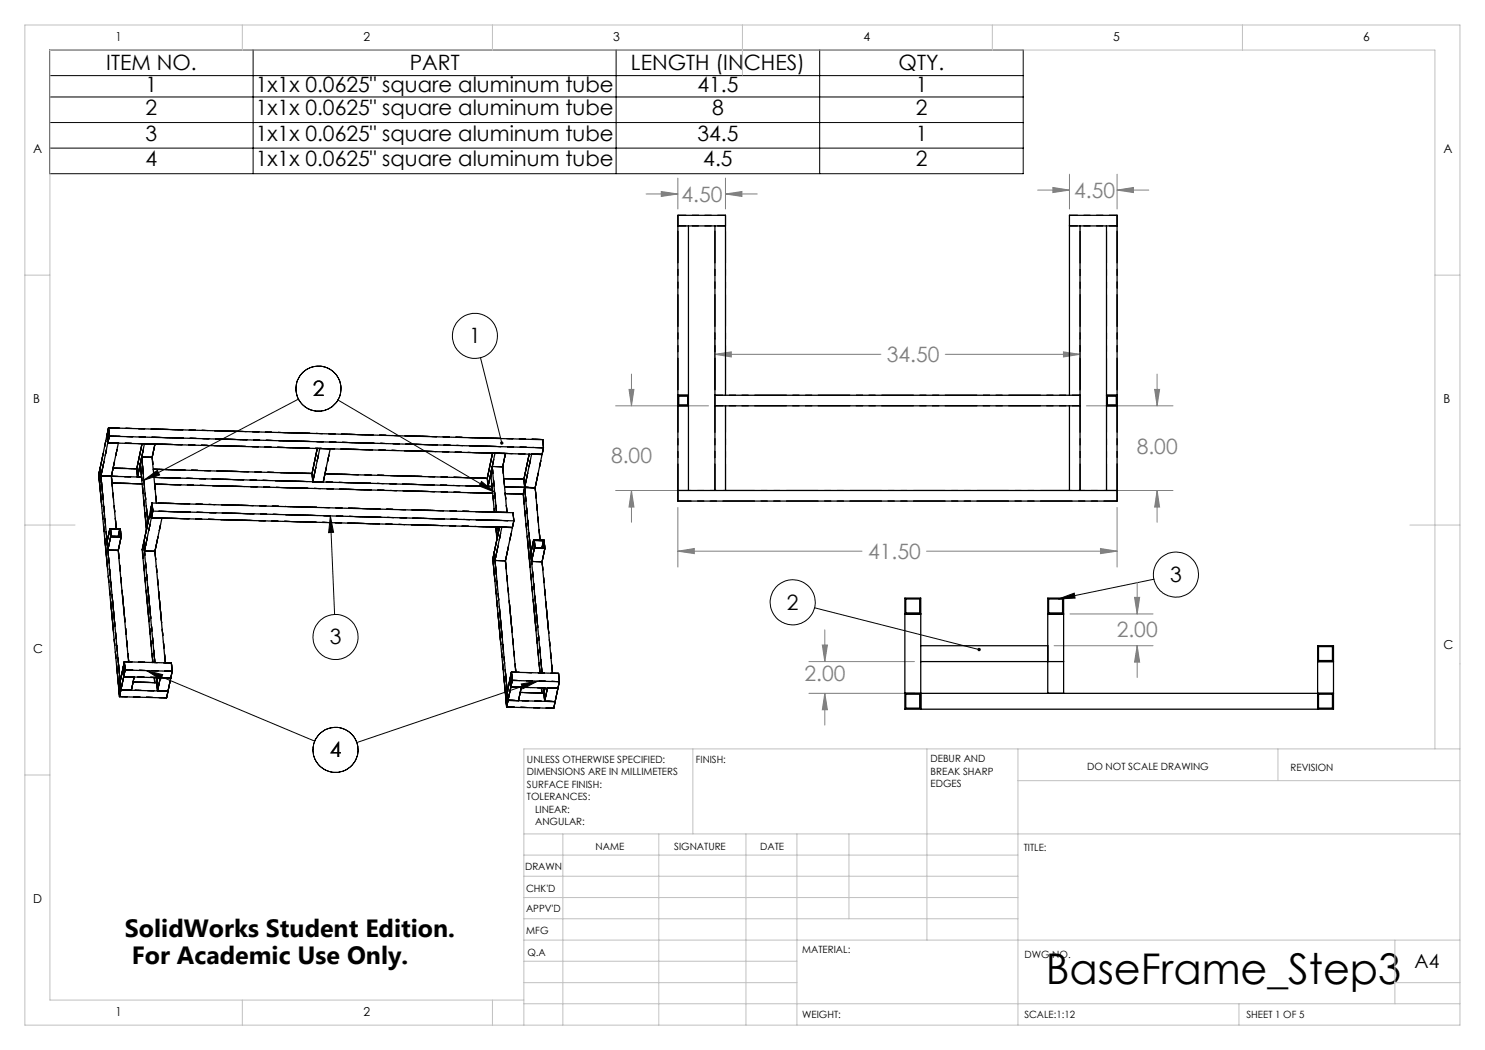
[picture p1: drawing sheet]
<svg xmlns="http://www.w3.org/2000/svg" width="297mm" height="210mm" viewBox="0 0 297 210" stroke-linecap="round" stroke-linejoin="round" font-family="sans-serif">
<g fill="none" stroke="#000" stroke-width=".2">
<path d="M9.9 10h194.7v24.7h-194.7zM9.9 15.1h194.7M9.9 19.4h194.7M50.6 10v24.7M123.2 10v24.7M163.9 10v24.7M9.9 24.5h194.7M9.9 29.6h194.7M59.7 79.8l-30.9 16.3M96.1 71.5l4.3 17.1M28.8 96.1l2.7-2 .4 .9zM67.6 80l31.3 18.4"/>
<path d="M96.3 96.3l2.6 2.1-3.1-1.2zM66.1 103.2l.6 3.3h-1zM66.1 103.2l.8 19.7M211.7 119.8l3.1-1.2 .2 1zM230.8 115.8l-19.1 4M29.3 134.1l3.2 .8-.4 1zM29.3 134.1l33.6 14.1M104.2 136.8l3.3-.6-2.9 1.6zM107.5 136.2l-36.1 12.3M162.9 121.6l32.9 8.3"/>
<circle cx="63.7" cy="77.7" r="4.5"/>
<circle cx="95" cy="67.2" r="4.5"/>
<circle cx="235.2" cy="114.9" r="4.5"/>
<circle cx="67.1" cy="127.4" r="4.5"/>
<circle cx="158.5" cy="120.5" r="4.5"/>
<circle cx="67.1" cy="150" r="4.5"/>
</g>
<g fill="none" stroke="#808080" stroke-width=".2">
<path d="M129.2 38.8h6.4M132.3 38.3l3.3 .5-3.3 .5zM135.6 35.6v6.2M145.1 38.8l3.3-.5v1zM145.1 35.6v6.2M145.1 38.8h6.3M207.5 38h6.4M210.6 37.5l3.3 .5-3.3 .5zM213.9 34.8v7M223.4 38l3.3-.5v1zM223.4 34.8v7M223.4 38h6.4"/>
<path d="M125.8 77.9h1l-.5 3.3zM126.3 74.8v6.4M143 70.9l3.3-.5v1zM143 67.7v10.1M143 70.9h33.2M189.1 70.9h26.9M212.7 70.4l3.3 .5-3.3 .5zM216 67.7v10.1M230.9 77.9h1l-.5 3.3zM231.4 74.8v6.4M123.1 81.2h18.6M123.1 98.1h18.6"/>
<path d="M126.3 98.1l.5 3.3h-1zM126.3 98.1v6.3M217.3 81.2h17.3M217.3 98.1h17.3M231.4 98.1l.5 3.3h-1zM231.4 98.1v6.3M135.6 110.2l3.3-.5v1zM135.6 101.5v11.9M135.6 110.2h36.8M185.3 110.2h38.1M220.1 109.7l3.3 .5-3.3 .5zM223.4 101.5v11.9"/>
<path d="M226.9 119.5h1l-.5 3.3zM227.4 116.4v6.4M161.8 132.3h21.1M161.8 138.7h21.1M164.5 129h1l-.5 3.3zM165 126v6.3M165 138.7v6.3M165 138.7l.5 3.2h-1zM210.8 129.1h19.8M214 122.8h16.6M227.4 129.1v6.4M227.4 129.1l.5 3.3h-1z"/>
</g>
<g fill="none" stroke="#c0c0c0" stroke-width=".2">
<path d="M5 5h287v200h-287zM48.5 5v5M98.5 5v5M148.5 5v10M198.5 5v5M248.5 5v5M5 55h5M287 55h5M5 105h10M282 105h10M5 155h5M138.6 149.8v17"/>
<path d="M185.4 149.8v38.2M203.6 149.8v55.2M203.6 156.1h88.4M255.6 149.8v6.3M287 149.8v-139.8h-277v190h94.8M292 149.8h-187.2v55.2M104.8 166.8h187.2M104.8 179.5h98.8M104.8 175.3h98.8M104.8 171h98.8M112.6 166.8v38.2M131.8 166.8v38.2"/>
<path d="M149.2 166.8v38.2M159.4 166.8v38.2M169.8 166.8v17M104.8 183.8h98.8M104.8 196.5h54.6M104.8 192.3h54.6M104.8 188h187.2M279 196.5h13M279 188v12.8M48.5 200v5M98.5 200v5M104.8 200.8h187.2"/>
<path d="M247.8 200.8v4.2"/>
</g>
<path d="M29.3 134.1l3.2 .8-.4 1zM104.2 136.8l3.3-.6-2.9 1.6zM66.1 103.2l.6 3.3h-1zM28.8 96.1l2.7-2 .4 .9zM96.3 96.3l2.6 2.1-3.1-1.2zM100.1 88.4l-.1 .1a.33 .33 0 0 0 .4 .4v-.3v.3a.33 .33 0 0 0 .2-.5 .33 .33 0 0 0-.5 0zM195.6 129.6l-.1 .1a.34 .34 0 0 0 .2 .5 .34 .34 0 0 0 .4-.2l-.3-.1 .3 .1a.34 .34 0 0 0-.1-.4 .34 .34 0 0 0-.4 0zM211.7 119.8l3.1-1.2 .2 1z" fill="#000"/>
<g fill="#808080">
<path d="M135.6 110.2l3.3-.5v1zM220.1 109.7l3.3 .5-3.3 .5zM125.8 77.9h1l-.5 3.3zM126.3 98.1l.5 3.3h-1zM212.7 70.4l3.3 .5-3.3 .5zM143 70.9l3.3-.5v1zM210.6 37.5l3.3 .5-3.3 .5zM223.4 38l3.3-.5v1zM132.3 38.3l3.3 .5-3.3 .5zM145.1 38.8l3.3-.5v1zM230.9 77.9h1l-.5 3.3zM231.4 98.1l.5 3.3h-1z"/>
<path d="M226.9 119.5h1l-.5 3.3zM227.4 129.1l.5 3.3h-1zM164.5 129h1l-.5 3.3zM165 138.7l.5 3.2h-1z"/>
</g>
<g fill="none" stroke="#000" stroke-width=".2" stroke-dasharray="6.3 1.3 1.3 1.3 1.3 1.3">
<path d="M135.6 45.2v-2.1M145.1 45.2v-2.1M213.9 45.2v-2.1M223.4 45.2v-2.1M135.6 79h2.1M135.7 79.2h1.9M137.6 79.2v1.8M137.7 79v2.2M143 79v2.2M216 79v2.2M221.3 79h2.1M221.4 79.2h1.9"/>
<path d="M223.3 79.2v1.8M223.4 79v2.2M19.8 94.9l.2-1.3M19.8 94.9l.2-1.2M19.9 96.5l.3-1.3M19.9 96.5l-.1-1.6M19.9 96.3l-.1-1.4M20 93.7l.2 1.5M20 93.6l.2 1.6M20.1 94.9h-.3M20.2 95.2l-.3 1.1M20.2 95.2l-.2-1.6"/>
<path d="M20.2 95.2l2.1 .1M20.2 95.2l-.3 1.3M21.4 86.9l.3-1.3M21.5 86.9l.2-1.1M21.6 88.5l-.2-1.6M21.6 88.4l-.1-1.5M21.7 85.8l.1 1.4M21.7 85.6l.2 1.6M21.8 86.9h-.3M21.8 87.2l-.2 1.2M21.9 87.2l-.3 1.3M22.3 95.3l-2.1-.1"/>
<path d="M23.7 88.6l-2.1-.1M27.4 93.8l1-5.1M27.4 93.8l-4.8-.2M27.5 95.4l-.1-1.6M28.3 95.4h-.8M28.4 91.4l-.3 1.3M28.4 96.8l-6-.2M30.4 91.5l-2-.1M30.4 91.5l.6-2.7M31 88.8l-2.1-.1M62.4 94.7l1.1-5M62.4 94.7l-31.7-.9"/>
<path d="M62.6 96.3l-.2-1.6M64.7 96.4l-2.1-.1M66.1 89.7h-2.1M97.5 95.6l1-5M97.6 97.3l-.1-1.7M98.4 97.3h-.8M98.5 93.3l-.3 1.3M100.5 93.3h-2M100.5 93.3l.6-2.6M101.1 90.7l-2.1-.1M104.7 98.8l.2-1.3M104.7 98.8l-3.7-.1"/>
<path d="M104.8 95.8l1-5M104.8 95.8l-4-.1M104.9 97.5l-.1-1.7M104.9 97.5h2.1M107 97.5h-2.1M107 97.5l-6.1-.1M108.4 90.9l-2.1-.1M108.6 87.9l.1 1.6M108.7 89.5l-.3 1.4M135.6 81.2v-2.2M135.7 81v-1.8M137.6 81h-1.9"/>
<path d="M137.7 81.2h-2.1M221.3 81.2v-2.2M221.4 81v-1.8M223.3 81h-1.9M223.4 81.2h-2.1M21.4 108.4l.6-2.7M21.6 110l.5-2.7M21.6 110l-.2-1.6M22 105.7l2.1 .1M22.1 105.8l1.9 .1M22.1 107.3l-.1-1.6M22.3 107.2l-.2-1.4"/>
<path d="M23.7 107.3l.3-1.4M23.7 110.1l.5-2.7M23.7 110.1l-2.1-.1M24 105.9l.1 1.4M24.1 105.8l.1 1.6M24.1 107.3l-1.8-.1M24.2 107.4l-2.1-.1M28.7 108.6l-.2 1.3M28.9 110.2l-.2-1.6M29.6 104.6l-.3 1.3M30.1 101.9l.2 1.7M30.2 101.9l.1 1.5"/>
<path d="M30.2 101.9h.3M30.3 103.6l.3-1.4M30.3 103.6l-.2-1.7M30.3 103.4l.2-1.2M30.4 100.8l-.2 1.1M30.4 100.6l-.3 1.3M30.5 102.2l-.1-1.4M30.6 102.2l-.2-1.6M31 110.3l-2.1-.1M32.4 103.6h-2.1M98.8 110.4l1.1-5M98.8 110.4l-.2 1.4"/>
<path d="M99 112.1l-.2-1.7M99.4 107.8l-.2-2.4M99.7 106.5l-.3 1.3M99.7 106.5l-.1-1.1M101.1 112.1h-2.1M102.5 105.5l.3-1.3M102.5 105.5l-2.1-.1M102.8 104.2l-.2-1.7M106.2 110.6l.5-2.6M106.3 112.3l.6-2.7M106.3 112.3l-.1-1.7M106.7 108h2.1"/>
<path d="M106.9 108.1h1.8M106.9 109.6l-.2-1.6M107 109.5l-.1-1.4M108.4 109.6l.3-1.5M108.4 112.3l.6-2.6M108.4 112.3h-2.1M108.7 108.1l.1 1.5M108.8 108l.2 1.7M108.8 109.6l-1.8-.1M109 109.7l-2.1-.1M135.6 100.2v-2.1M223.4 100.2v-2.1"/>
<path d="M23.8 137.7l.2-1.4M23.8 137.7l.2-1.2M23.9 139.3l-.1-1.6M23.9 139.1l-.1-1.4M24 136.5l.2 1.5M24 136.3l.6-2.6M24 136.3l.2 1.7M24.1 137.7h-.3M24.2 138l-.3 1.1M24.2 138l.5-2.7M24.2 138l-.2-1.7M24.2 138l-.3 1.3"/>
<path d="M24.6 133.7l.3-1.4M24.6 133.7l.3-1.2M24.7 135.3l-.1-1.6M24.8 135.1l-.2-1.4M24.9 132.5l.1 1.5M24.9 132.3l.1 1.7M25 133.7h-.4M25 134l-.2 1.1M25 134l-.3 1.3M26.3 138l.5-2.6M26.3 138h-2.1M26.8 135.4l-2.1-.1"/>
<path d="M31 136.5l-.1-1M31.4 136.5l.2-1M31.4 136.5l-.1-1M31.4 136.5l-4.8-.1M31.5 138.2l.6-2.7M31.5 138.2l-.1-1.7M33.6 138.2l.6-2.6M33.6 138.2h-2.1M33.6 138.2l-.3 1.4M34.2 135.6l-2.1-.1M34.3 132.6l.1 1.6M34.4 134.2l-.2 1.4"/>
<path d="M101.2 139.7l.3-1.3M101.2 139.8l.3-1.2M101.5 138.6l.1 1.4M101.5 138.4l.5-2.6M101.5 138.4l-.3 1.3M101.5 138.4l.1 1.7M101.6 139.8h-.4M102 135.8l.3-1.4M102 135.8l.3-1.2M102.2 137.4l-.2-1.6M102.2 137.2l-.2-1.4M102.3 134.6l.1 1.4"/>
<path d="M102.3 134.4l.2 1.7M102.4 135.8h-.4M102.4 136l-.2 1.2M102.5 136.1l-.3 1.3M104.3 137.5l-2.1-.1M108.3 137.6l.1 1M108.7 137.6l.1 1M108.8 138.6l.2-1M108.8 138.6l-4.7-.1M111.6 137.7l-2.1-.1M111.7 134.7l.2 1.6M111.9 136.3l-.3 1.4"/>
<path d="M101.3 141.4l-.1-1.7M101.3 141.2l-.1-1.4M101.6 140l-.3 1.2M101.6 140.1l.6-2.7M101.6 140.1l-.1-1.7M101.6 140.1l-.3 1.3M103.7 140.1l.6-2.6M103.7 140.1h-2.1M108.9 140.3l.6-2.7M108.9 140.3l-.1-1.7M111 140.3l.6-2.6M111 140.3h-2.1"/>
<path d="M111 140.3l-.2 1.3"/>
</g>
<path d="M31.3 100.6l-.9-9.1M99.3 102.4l-.8-9.1M101.4 102.5l-.9-9.2" fill="none" stroke="#000" stroke-width=".2" stroke-dasharray="6.3 1.3 1.3 1.3 1.3 1.3" stroke-dashoffset="4.9"/>
<path d="M98.9 102.4l-.7-7.8" fill="none" stroke="#000" stroke-width=".2" stroke-dasharray="6.3 1.3 1.3 1.3 1.3 1.3" stroke-dashoffset="5.6"/>
<path d="M29.3 105.9l-1.2-13.2M29.6 104.6l-1.2-13.2" fill="none" stroke="#000" stroke-width=".2" stroke-dasharray="6.3 1.3 1.3 1.3 1.3 1.3" stroke-dashoffset="2.9"/>
<path d="M30.3 103.6l72.2 1.9M30.4 100.6l72.2 1.9M30.6 102.2l72.2 2" fill="none" stroke="#000" stroke-width=".2" stroke-dasharray="6.3 1.3 1.3 1.3 1.3 1.3" stroke-dashoffset="-1.2"/>
<g fill="none" stroke="#000" stroke-width=".2" stroke-dasharray="6.3 1.3 1.3 1.3 1.3 1.3" stroke-dashoffset="3.4">
<path d="M20 93.6l1.4-6.7M20.2 95.2l1.4-6.7M22.3 95.3l1.4-6.7M27.5 95.4l1.4-6.7M62.6 96.3l1.4-6.6M64.7 96.4l1.4-6.7M97.6 97.3l1.4-6.7M104.9 97.5l1.4-6.7M107 97.5l1.4-6.6M28.7 108.6l1.4-6.7M28.9 110.2l1.4-6.6M31 110.3l1.4-6.7"/>
<path d="M99 112.1l1.4-6.7M101.1 112.1l1.4-6.6"/>
</g>
<path d="M23.7 110.1l2.1 22.3M108.4 112.3l2.1 22.3M33.1 132.6l-2.1-22.3M103.2 134.4l-2.1-22.3" fill="none" stroke="#000" stroke-width=".2" stroke-dasharray="6.3 1.3 1.3 1.3 1.3 1.3" stroke-dashoffset="4.7"/>
<path d="M31 132.5l-2.3-23.9" fill="none" stroke="#000" stroke-width=".2" stroke-dasharray="6.3 1.3 1.3 1.3 1.3 1.3" stroke-dashoffset="3.8"/>
<path d="M30.6 132.5l-2.1-22.6" fill="none" stroke="#000" stroke-width=".2" stroke-dasharray="6.3 1.3 1.3 1.3 1.3 1.3" stroke-dashoffset="4.5"/>
<path d="M101.2 139.7l-2.6-27.9M101.5 138.4l-2.7-28" fill="none" stroke="#000" stroke-width=".2" stroke-dasharray="6.3 1.3 1.3 1.3 1.3 1.3" stroke-dashoffset="1.8"/>
<g fill="none" stroke="#000" stroke-width=".2" stroke-dasharray="6.3 1.3 1.3 1.3 1.3 1.3" stroke-dashoffset="4.8">
<path d="M135.6 43.1h9.5M135.6 45.2h9.5M213.9 45.2h9.5M213.9 43.1h9.5M216 79h-73M216 81.2h-73M33.3 139.6l-9.4-.3M33.6 138.2l-9.4-.2M34.2 135.6l-9.5-.3M34.3 132.6l-9.4-.3M34.4 134.2l-9.4-.2M111.6 137.7l-9.4-.3"/>
<path d="M111.7 134.7l-9.4-.3M111.9 136.3l-9.4-.2M110.8 141.6l-9.5-.2M111 140.3l-9.4-.2"/>
</g>
<path d="M19.9 96.5l3.9 41.2M20.2 95.2l3.8 41.1" fill="none" stroke="#000" stroke-width=".2" stroke-dasharray="6.3 1.3 1.3 1.3 1.3 1.3" stroke-dashoffset="1.6"/>
<path d="M22.3 95.3l1 10.4M104.7 98.8l3.3 35.8M107 97.5l1 10.5" fill="none" stroke="#000" stroke-width=".2" stroke-dasharray="6.3 1.3 1.3 1.3 1.3 1.3" stroke-dashoffset="4.3"/>
<path d="M104.9 97.5l3.5 37.1" fill="none" stroke="#000" stroke-width=".2" stroke-dasharray="6.3 1.3 1.3 1.3 1.3 1.3" stroke-dashoffset="3.6"/>
<path d="M108.4 90.9l-86.8-2.4M108.6 87.9l-86.9-2.3M108.7 89.5l-86.8-2.3" fill="none" stroke="#000" stroke-width=".2" stroke-dasharray="6.3 1.3 1.3 1.3 1.3 1.3" stroke-dashoffset="4.2"/>
<path d="M98.4 97.3l-67.6-1.8M98.6 98.6l-67.7-1.8M135.6 98.1v-16.9M137.7 98.1v-16.9M143 81.2v16.9M145.1 81.2v16.9M213.9 81.2v16.9M216 81.2v16.9M221.3 98.1v-16.9M223.4 98.1v-16.9" fill="none" stroke="#000" stroke-width=".2" stroke-dasharray="6.3 1.3 1.3 1.3 1.3 1.3" stroke-dashoffset="1.1"/>
<path d="M28.3 95.4l-8.1-.2" fill="none" stroke="#000" stroke-width=".2" stroke-dasharray="6.3 1.3 1.3 1.3 1.3 1.3" stroke-dashoffset="5.5"/>
<path d="M97.5 95.6l-32.5-.8" fill="none" stroke="#000" stroke-width=".2" stroke-dasharray="6.3 1.3 1.3 1.3 1.3 1.3" stroke-dashoffset="-.4"/>
<g fill="none" stroke="#000" stroke-width=".25">
<path d="M135.6 45.2h9.5M137.7 45.2v52.9M143 45.2v52.9M213.9 45.2h9.5M216 45.2v52.9M221.3 45.2v52.9M135.6 79h2.1M135.7 79.2h1.8v1.9h-1.8zM143 79h73M145.1 79v-35.9h-9.5v57.1h87.8v-57.1h-9.5v35.9M221.3 79h2.1M221.4 79.2h1.9v1.9h-1.9z"/>
<path d="M19.8 94.9l.1 1.5M19.8 94.9l.2-1.1 .1 1.4M19.8 94.9l.1 1.6M19.8 94.9h.3M19.9 96.5l3.8 41.2M20 93.6l.2 1.6M20 93.6l-.2 1.3M20.2 95.2l2.1 .1M20.2 95.2l8.1 .2h-.8M20.2 95.2l4 42.8M20.2 95.2l-.3 1.3M21.4 86.9l-1.4 6.7"/>
<path d="M21.4 86.9l.2 1.7M21.4 87h.4M21.6 88.6l-1.4 6.6M21.6 88.6h2.1l-1.4 6.7M21.6 88.6l86.8 2.3M21.7 85.8l.1 1.4-.2 1.2-.2-1.4zM21.7 85.6l86.8 2.3 .2 1.7M21.7 85.6l.1 1.6M21.7 85.6l-.3 1.3M21.8 87.2l-.2 1.4M21.8 87.2l86.9 2.4M22.3 95.3l.9 10.5"/>
<path d="M22.4 96.6l6 .2M22.6 93.7l4.7 .1M27.3 93.8l.2 1.6M28.3 91.4l1.3 13.2M28.3 91.4l-.3 1.3 1.3 13.2M28.3 91.4l2.1 .1M28.4 88.8l-1.1 5M30.4 91.5l.9 9.1M30.4 91.5l.6-2.7h-2.1l-1.4 6.6M30.7 93.9l31.7 .8M30.8 95.5l67.6 1.8h-.8M30.9 96.8l67.6 1.9"/>
<path d="M62.4 94.7l.1 1.7M63.4 89.7l-1 5M64 89.7l2 .1-1.4 6.6h-2.1zM65 94.8l32.4 .9M97.4 95.7l.2 1.6M98.4 93.3l.9 9.1M98.4 93.3l-.3 1.3 .8 7.8M98.4 93.3l2.1 .1M98.5 90.6l-1.1 5.1M100.5 93.4l.9 9.1M100.5 93.4l.6-2.7h-2.1l-1.4 6.6M100.8 95.7l4 .1"/>
<path d="M100.9 97.4l6.1 .1M101 98.7l3.6 .1M104.6 98.8l3.4 35.8M104.8 95.8l.1 1.7M104.9 97.5h2.1M104.9 97.5l3.5 37.1M105.8 90.8l-1 5M107 97.5l1 10.5M108.4 90.9l-2.1-.1-1.7 8M108.4 90.9l-1.4 6.6M108.7 89.6l-.3 1.3M135.6 81.2h2.1"/>
<path d="M135.6 98.1h87.8M143 81.2h73M145.1 81.2v16.9M213.9 81.2v16.9M221.3 81.2h2.1M21.6 110l2 .1M22 105.7l.1 1.7M22 105.7l2.1 .1 .1 1.6M22 105.7l-.6 2.7 .2 1.6M22.1 105.8l1.8 .1 .2 1.4h-1.9zM22.1 107.4h2.1M22.1 107.4l-.5 2.6"/>
<path d="M23.6 110.1l2.1 22.3M23.9 105.9l-.3 1.4M24.2 107.4l-.6 2.7M28.9 110.2l-.2-1.6 2.3 23.9M28.9 110.2l2.1 .1M30.1 101.9l-1.7 8 2.2 22.6M30.1 101.9l.2 1.7M30.2 101.9l.2-1.1 .1 1.4M30.2 101.9l.1 1.5M30.2 101.9h.3M30.3 103.6l72.2 1.9-2.1-.1-1.4 6.7M30.3 103.6l-1.4 6.6"/>
<path d="M30.3 103.6h2.1l-1.4 6.7M30.4 100.6l.2 1.6M30.4 100.6l72.2 1.9 .2 1.7M30.4 100.6l-.3 1.3M30.6 102.2l72.2 2M30.6 102.2l-.3 1.4M31 110.3l2.1 22.3M98.8 110.4l.2 1.7M98.8 110.4l2.7 28M98.8 110.4l-.2 1.4 2.7 29.6M99 112.1l2.1 .1M99.2 105.4l.2 2.4 .3-1.3-.1-1.1"/>
<path d="M99.9 105.4l-1.1 5M101.1 112.2l2.1 22.3M102.8 104.2l-1.7 8M106.3 112.3l2.1 .1M106.7 108l-.5 2.7 .1 1.6M106.7 108l.2 1.6M106.7 108h2.1l.2 1.7M106.9 109.6l-.6 2.7M106.9 109.6l2.1 .1M106.9 108.1l1.8 .1 .1 1.4-1.8-.1zM108.4 112.4l2.1 22.2M108.7 108.2l-.3 1.4"/>
<path d="M109 109.7l-.6 2.7M181.2 119.8h2.7v2.8h-2.7zM209.7 119.8h2.8v2.8h-2.8zM23.7 137.7l.2 1.6M23.8 137.7h.3M24 136.6l.1 1.4-.2 1.1-.1-1.4zM24.2 138l9.4 .2h-2.1M24.6 133.7l.1 1.7M24.6 133.7l.1 1.4 .3-1.1M24.6 133.7h.3M24.7 135.4h2.1l-.5 2.7-2.1-.1M24.7 135.4l9.4 .2-2-.1-.6 2.7"/>
<path d="M24.8 132.5l.2 1.5M24.9 132.4l-1.2 5.3M24.9 132.4l9.4 .2 .1 1.7M24.9 132.4l.1 1.6M25 134l-1.1 5.3M25 134l9.4 .3M26.6 136.4l4.7 .2M30.8 135.5l.1 1.1M31.3 135.5v1.1M31.3 136.6l.2 1.6M31.6 135.5l-.3 1.1M34.4 134.3l-1.1 5.3-9.4-.3"/>
<path d="M101.2 139.8h.3M101.4 138.6l.2 1.4M101.5 138.4l.1 1.7M101.5 138.4l-.3 1.4M102 135.8l-.5 2.6M102 135.8l.2 1.6M102 135.8h.4M102.2 137.4l-.9 3.8-.1-1.4M102.2 137.4l2 .1-.5 2.7-2.1-.1M102.2 137.4l9.4 .3-2.1-.1-.6 2.7M102.3 134.6l.1 1.5-.2 1.1-.2-1.4zM102.3 134.4l9.4 .3 .2 1.6"/>
<path d="M102.3 134.4l.1 1.7M102.3 134.4l-.3 1.4M102.4 136.1l9.5 .2M102.4 136.1l-.2 1.3M104 138.5l4.8 .1M108.3 137.6l.1 1M108.7 137.6l.1 1M108.8 138.6l.1 1.7M109 137.6l-.2 1M111.9 136.3l-1.2 5.4-9.4-.3M181 122.8h3.1M181 138.7h85.7"/>
<path d="M181.2 138.8h2.7v2.8h-2.7zM184.1 129.1h25.4M184.1 132.3h28.6M209.5 138.7v-19.1h3.2v19.1M209.5 122.8h3.2M263.5 132.3h3.2M263.7 129.3h2.8v2.8h-2.8zM263.7 138.8h2.8v2.8h-2.8zM101.6 140.1l9.4 .2h-2.1M101.6 140.1l-.3 1.3M184.1 141.8v-22.2h-3.1v22.2h85.7v-12.7h-3.2v12.7"/>
</g>
<path d="M143 45.2v33.8M145.1 45.2v33.8M213.9 45.2v33.8M216 45.2v33.8M135.6 79v-33.8M137.7 79v-33.8M221.3 79v-33.8M223.4 79v-33.8" fill="none" stroke="#000" stroke-width=".2" stroke-dasharray="6.3 1.3 1.3 1.3 1.3 1.3" stroke-dashoffset="-1.1"/>
<path d="M135.6 98.1h87.8M135.6 100.2h87.8" fill="none" stroke="#000" stroke-width=".2" stroke-dasharray="6.3 1.3 1.3 1.3 1.3 1.3" stroke-dashoffset="3.7"/>
<text font-size="8.5" x="209.1" y="196.7">BaseFrame_Step3</text>
<g font-size="5">
<text x="25" y="187.4">SolidWorks Student Edition.</text>
<text x="26.4" y="192.9">For Academic Use Only.</text>
</g>
<g font-size="4.2">
<text x="21.2" y="14.1">ITEM NO.</text>
<text x="81.9" y="14.1">PART</text>
<text x="126.2" y="14.1">LENGTH (INCHES)</text>
<text x="179.7" y="14.1">QTY.</text>
<text x="29.1" y="18.4">1</text>
<text x="29.1" y="23.1">2</text>
<text x="51.1" y="18.4">1x1x 0.0625&quot; square aluminum tube</text>
<text x="51.1" y="23.1">1x1x 0.0625&quot; square aluminum tube</text>
<text x="139.5" y="18.4">41.5</text>
<text x="142.4" y="23.1">8</text>
<text x="183.1" y="18.4">1</text>
<text x="183.1" y="23.1">2</text>
<text x="29.1" y="28.2">3</text>
<text x="51.1" y="28.2">1x1x 0.0625&quot; square aluminum tube</text>
<text x="139.5" y="28.2">34.5</text>
<text x="183.1" y="28.2">1</text>
<text x="29.1" y="33.3">4</text>
<text x="51.1" y="33.3">1x1x 0.0625&quot; square aluminum tube</text>
<text x="140.7" y="33.3">4.5</text>
<text x="183.1" y="33.3">2</text>
<text x="93.8" y="68.6">1</text>
<text x="62.5" y="79.2">2</text>
<text x="234" y="116.4">3</text>
<text x="157.4" y="121.9">2</text>
<text x="65.9" y="128.9">3</text>
<text x="65.9" y="151.5">4</text>
</g>
<g font-size="4.2" fill="#808080">
<text x="136.3" y="40.4">4.50</text>
<text x="214.8" y="39.6">4.50</text>
<text x="177.4" y="72.5">34.50</text>
<text x="122.2" y="92.6">8.00</text>
<text x="227.3" y="90.8">8.00</text>
<text x="173.6" y="111.8">41.50</text>
<text x="223.3" y="127.5">2.00</text>
<text x="160.9" y="136.3">2.00</text>
</g>
<text font-size="3.9" x="282.9" y="193.6">A4</text>
<g font-size="2.5">
<text x="23.1" y="8.2">1</text>
<text x="72.7" y="8.2">2</text>
<text x="122.7" y="8.2">3</text>
<text x="172.7" y="8.2">4</text>
<text x="222.7" y="8.2">5</text>
<text x="272.7" y="8.2">6</text>
<text x="6.7" y="30.7">A</text>
<text x="288.7" y="30.7">A</text>
<text x="6.7" y="80.7">B</text>
<text x="288.7" y="80.7">B</text>
<text x="6.7" y="130.7">C</text>
<text x="288.7" y="129.7">C</text>
<text x="6.7" y="180.7">D</text>
<text x="23.1" y="203.2">1</text>
<text x="72.7" y="203.2">2</text>
</g>
<g font-size="2">
<text x="105.4" y="152.6">UNLESS OTHERWISE SPECIFIED:</text>
<text x="105.4" y="155.1">DIMENSIONS ARE IN MILLIMETERS</text>
<text x="139.2" y="152.6">FINISH:</text>
<text x="186.1" y="152.5">DEBUR AND</text>
<text x="186.1" y="155">BREAK SHARP</text>
<text x="217.4" y="154">DO NOT SCALE DRAWING</text>
<text x="258.1" y="154.2">REVISION</text>
<text x="105.4" y="157.6">SURFACE FINISH:</text>
<text x="105.4" y="160.1">TOLERANCES:</text>
<text x="186.1" y="157.5">EDGES</text>
<text x="107" y="162.6">LINEAR:</text>
<text x="107" y="165.1">ANGULAR:</text>
<text x="119.1" y="170">NAME</text>
<text x="134.8" y="169.9">SIGNATURE</text>
<text x="152" y="169.9">DATE</text>
<text x="204.8" y="170.2">TITLE:</text>
<text x="105" y="174.1">DRAWN</text>
<text x="105.2" y="178.3">CHK'D</text>
<text x="105.2" y="182.4">APPV'D</text>
<text x="105.3" y="186.8">MFG</text>
<text x="105.5" y="191.1">Q.A</text>
<text x="160.5" y="190.5">MATERIAL:</text>
<text x="204.9" y="191.6">DWG NO.</text>
<text x="160.4" y="203.5">WEIGHT:</text>
<text x="204.9" y="203.6">SCALE:1:12</text>
<text x="249.3" y="203.6">SHEET 1 OF 5</text>
</g>
</svg>
